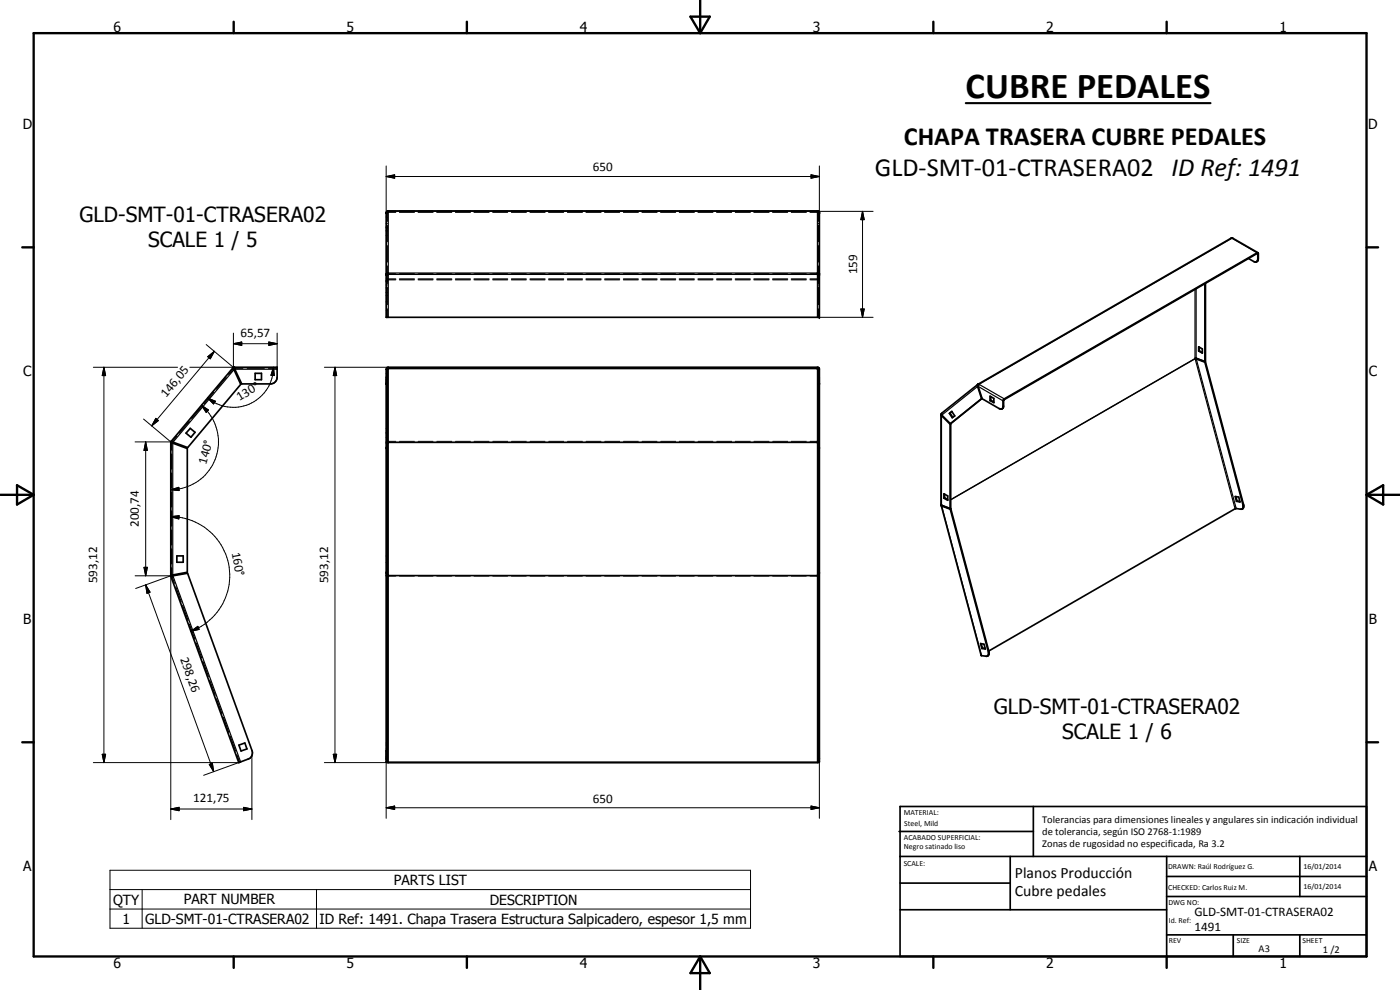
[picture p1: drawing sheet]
<svg xmlns="http://www.w3.org/2000/svg" width="420mm" height="297mm" viewBox="0 0 420 297" stroke-linecap="round" stroke-linejoin="round" font-family="sans-serif">
<g fill="none" stroke="#000" stroke-width=".51">
<path d="M115.9 63.9v31.3h130v-31.6l-.5-.3h-129l-.4 .2-.1 .5M115.9 63.9h.1M116 63.8l-.1 .1M116.5 63.3l-.5 .4M245.3 63.3l.6 .5M369.6 71.4l.2 .1M369.6 71.4l-76 43.9M369.6 71.4l.1 .1M369.8 71.5l7.7 4.3M374.7 77.6l1.6 .9 .8 .1 .3-.6 .1-1.9-76.2 43.8-.2 2.3-.5 .5-.7-.1-5.1-3-1.2-4M377.6 75.9l-76.2 43.8-.4 .6v1.8l-.3 .6M377.6 75.9v2.2l-.5 .4"/>
<path d="M116 82.5h.1M116 82.5h-.1M116.2 82.3h-.3l.2-.3 .4-.1v.4l-.5 .2M116.5 82.1l-.3 .1v.2M245.3 82.1l.3 .2M245.6 82.3v.1M245.6 82.3h.3M245.9 82.1l-.6-.2v.4l.6 .2M361.6 85.1v23.4M361.8 85v23.3l-.2 .2M69.9 110.4l-18.5 22M69.9 110.4l.3 .5"/>
<path d="M69.9 110.4l.2 .2M70.1 110.6h.1M70.1 110.6l.1 .3M70.1 110.6l.2-.1 .1 .2M70.2 110.9l2.1 4.4-16 19-4.5-1.7M70.3 110.2h12.9v3a2 2 0 0 1-2 2h-8.7l-2-4.5M70.3 110.2l-.4 .2M70.3 110.2v.3M70.4 110.3l.1 .4M76.6 112h1.9v1.9h-1.9zM115.9 115.2h.3M115.9 115.3h.3"/>
<path d="M116.2 110.3h129.5l.2 .3v118l-.6 .2-129.3-.1-.1-117.9zM116.5 110.5l-.3 .3M245.3 110.5l.3 .3M245.6 110.8v.1M245.6 110.8l-.2-.3h-129l-.2 .2v117.9h129.4M245.6 115.2h.3M245.6 110.8v117.8M245.6 115.3h.3M293.4 116l1.2 3.6M293.5 115.3l-10.9 8.8M293.5 115.3l.2 .2M293.6 115.7l-.2 .3"/>
<path d="M293.6 115.6v.1M293.6 115.2l.2 .1-.1 .2M293.6 115.2l-.3 .4 .1 .4M293.7 115.5l-.1 .1M297.1 118.9l1.2 .6v1.3l-1.2-.6zM297.3 119v1.1M358.6 107.6l.4 .1M358.6 107.6h.6M358.6 107.6l.4-.1 2.6 1M359 107.7l2.6 1M359.2 107.6l2.6 1M359.2 107.6l-.2 .1"/>
<path d="M359.7 104.1l1.1 .6v1.3l-1.1-.7zM359.9 105.2l.9 .6M359.9 105.2l-.2 .1M359.9 104.1v1.1M361.6 108.7l11.4 42.8-.1 1.1-.2 .2-2-.1-74 42.6M361.8 108.6l11.5 43-.1 .7-.4 .4M361.8 108.6l-.2 .1M51.3 132.8l.2 .1M51.3 132.8h.2M51.3 132.8v.1M51.4 132.4l-.1 40.4M51.4 132.4l.2 .1"/>
<path d="M51.4 132.4l.2 .2M51.5 132.4l.3 .2M51.5 132.9l.3 .1M51.5 132.8h.1M51.6 132.8l.2 .2M51.6 132.6h.2M51.6 132.6l-.1 .2M51.8 133l4.4 1.6v37.1l-4.9 .9M57.1 128.5l1.4 1.2-1.2 1.5-1.5-1.2zM115.9 134.6h.3M115.9 134.3h.3M116.2 132.6h.3l-.1 .2"/>
<path d="M116.2 132.8h.2M116.4 132.8l-.2 .1M245.3 132.8h.3M245.3 132.8l.3 .1M245.6 132.6l-.3 .2M245.6 132.9v.1M245.6 132.6v.1M245.6 134.6h.3M245.6 134.3h.3M282.4 124.5l.2 .2M282.5 124.1l.1 .4 2.7 2.7M282.5 124.2v27.4"/>
<path d="M282.6 124.1h-.1M282.6 124.7l2.5 2.6M282.7 124.6l-.1 .1M284.9 124l.8-.6 .8 1.4-.7 .5zM285.1 124l.9 1.2M285.1 124h-.2M285.1 127.3v25.3M285.2 127.1l9.5-7.6zM285.3 127.2v25.3l-.2 .1M285.3 127.2l-.2 .1M285.7 123.5l-.6 .5M297.3 120.1l-.2 .1"/>
<path d="M297.3 120.1l1 .5M282.5 151.6l2.6 1M282.5 151.6v.1M282.5 151.7l.1 .1M282.5 151.7l12 44.9M282.6 151.8l2.6 1M282.7 151.6l.1 .1M282.8 151.7l2.6 1M282.8 151.7l-.2 .1M283.3 148.2l1.1 .6v1.3l-1.1-.6zM283.5 149.4l.9 .5M283.5 149.4l-.2 .1"/>
<path d="M283.5 148.3v1.1M285.2 152.8l11.4 42.8 .1 .7-.3 .5M285.4 152.7l11.4 42.8a.94 .94 0 0 1-.9 1.4l-1.4-.2M285.4 152.7l-.2 .1M370.7 149l1.1 .1 .3 1.5-1-.2zM370.9 149l.4 1.3M371.3 150.3l.8 .2M371.3 150.3l-.2 .1M51.3 172.6h.2M51.5 172.6l.1 .2M51.6 172.8h.3M51.6 172.8h-.3"/>
<path d="M51.7 172.5l-.2 .1M51.9 172.8l4.4-.8 19.3 53.2a1.98 1.98 0 0 1-1.1 2.6l-2.8 1-20.4-56M51.9 172.8h-.6M53.1 166.8h1.9v1.9h-1.9zM115.9 172h.3M115.9 171.7h.3M116.2 172.5l.2 .1M116.2 172.6h.3M116.4 172.6h.1M116.5 172.6l-.3 .2M245.3 172.6l.3 .2M245.6 172.5l-.3 .1"/>
<path d="M245.6 172.5h.1M245.6 172h.3M245.6 172.6h-.3M245.6 171.7h.3M294.3 193.1l1 .2 .4 1.4-1-.1zM294.5 193.2l.3 1.2M294.5 196.6v.1M294.8 194.4l-.1 .2M294.8 194.4l.9 .2M71.7 223.6l1.8-.7 .6 1.8-1.8 .6zM245.6 228.6h.1M269.8 249.5h40.3"/>
<path d="M270.1 242h140v45h-140zM270.1 257h140M303.2 257v16M310.1 242v15M350.1 257v30M390.1 257v12M270.1 265h33.1M270.1 273h80M350.1 269h60M350.1 263h60M350.1 280.5h60M370.1 280.5v6.5"/>
<path d="M390.1 280.5v6.5"/>
</g>
<g fill="none" stroke="#000" stroke-width=".35">
<path d="M115.9 67.1h.1M115.9 65.2h.1M115.9 69.3h.1M115.9 70.6h.1M115.9 67.9h.1M115.9 69.1h.1M115.9 68.3h.1M115.9 64h.1M115.9 63.9h.1M116 63.6v.3M116.1 67.1h.1M116.1 65.2h.1"/>
<path d="M116.1 69.3h.1M116.1 70.6h.1M116.1 67.9h.1M116.1 69.1h.1M116.1 63.9h.1M116.1 68.3h.1M116.1 64h.1M116.2 67.6v4.9M116.2 73.7v4.9M116.2 79.8v2.5M116.3 63.8l-.1 2.6M116.3 63.8l-.2 .1"/>
<path d="M116.4 63.6h.1M116.5 63.4h128.8v18.5h-128.8zM116.5 63.3l-.3 .1M118.8 63.6h-2.4M119.9 63.6h4.5M125.5 63.6h4.5M131.1 63.6h4.5M136.7 63.6h4.5M142.3 63.6h4.5M147.9 63.6h4.4M153.5 63.6h4.4M159.1 63.6h4.5"/>
<path d="M164.7 63.6h4.5M170.3 63.6h4.5M175.9 63.6h4.5M181.5 63.6h4.5M187.1 63.6h4.4M192.7 63.6h4.5M198.3 63.6h4.5M203.9 63.6h4.5M209.5 63.6h4.4M215.1 63.6h4.5M220.7 63.6h4.5M226.3 63.6h4.5"/>
<path d="M231.9 63.6h4.5M237.5 63.6h4.5M243.1 63.6l2.3 .1M245.3 63.3l.3 .1M245.4 63.7h.1M245.5 63.6v.1M245.6 63.9h.1M245.6 63.9l.1 .1M245.6 67.1h.1M245.6 65.2h.1M245.6 69.3h.1M245.6 70.6h.1"/>
<path d="M245.6 67.9h.1M245.6 69.1h.1M245.6 63.9v2.5M245.6 67.6v4.9M245.6 73.7v4.9M245.6 79.8v2.5M245.6 68.3h.1M245.8 63.6v.3M245.8 67.1h.1M245.8 65.2h.1M245.8 69.3h.1M245.8 70.6h.1"/>
<path d="M245.8 67.9h.1M245.8 69.1h.1M245.8 68.3h.1M245.8 63.9h.1M245.8 64h.1M377.6 77.7l-.1 .1M377.6 76.1h-.3v-.2l-7.6-4.4-75.9 43.8 7.6 4.4v.2M115.9 85.5h.1M115.9 86.2h.1M115.9 84.4h.1M115.9 83.7h.1M115.9 90.6h.1"/>
<path d="M115.9 88.6h.1M115.9 87.8h.1M115.9 84.3h.1M115.9 82.5h.1M115.9 84.6h.1M116 83.9l-.1 .3M116.1 85.5h.1M116.1 86.2h.1M116.1 84.4h.1M116.1 90.6h.1M116.1 88.6h.1M116.1 87.8h.1"/>
<path d="M116.1 84.3h.1M116.1 82.5h.1M116.1 84.6h.1M116.2 86.3v5.1M116.2 92.7v2.5M116.2 84.1h.1M116.3 82.4l-.1 2.7M116.4 84h.1M116.5 82.3v12.9M116.5 82.3h128.8M116.5 82.3l-.1 .1M118.8 83.7h-2.7"/>
<path d="M118.8 83.9l-2.4 .1M119.9 83.7h4.5M119.9 83.9h4.5M125.5 83.7h4.5M125.5 83.9h4.5M131.1 83.7h4.5M131.1 83.9h4.5M136.7 83.7h4.5M136.7 83.9h4.5M142.3 83.7h4.5M142.3 83.9h4.5M147.9 83.7h4.4"/>
<path d="M147.9 83.9h4.4M153.5 83.7h4.4M153.5 83.9h4.4M159.1 83.7h4.5M159.1 83.9h4.5M164.7 83.7h4.5M164.7 83.9h4.5M170.3 83.7h4.5M170.3 83.9h4.5M175.9 83.7h4.5M175.9 83.9h4.5M181.5 83.7h4.5"/>
<path d="M181.5 83.9h4.5M187.1 83.7h4.4M187.1 83.9h4.4M192.7 83.7h4.5M192.7 83.9h4.5M198.3 83.7h4.5M198.3 83.9h4.5M203.9 83.7h4.5M203.9 83.9h4.5M209.5 83.7h4.4M209.5 83.9h4.4M215.1 83.7h4.5"/>
<path d="M215.1 83.9h4.5M220.7 83.7h4.5M220.7 83.9h4.5M226.3 83.7h4.5M226.3 83.9h4.5M231.9 83.7h4.5M231.9 83.9h4.5M237.5 83.7h4.5M237.5 83.9h4.5M243.1 83.7h2.6M243.1 83.9l2.3 .1M245.3 82.3v12.9"/>
<path d="M245.3 82.3l.1 .1M245.5 82.4l.1 .1M245.6 84.1v.1M245.6 82.5h.1M245.6 85.5h.1M245.6 86.2h.1M245.6 84.4h.1M245.6 90.6h.1M245.6 88.6h.1M245.6 87.8h.1M245.6 82.4v2.7M245.6 86.3v5.1"/>
<path d="M245.6 92.7v2.5M245.6 84.3h.1M245.6 84.6h.1M245.8 83.9l.1 .3M245.8 85.5h.1M245.8 86.2h.1M245.8 84.4h.1M245.8 83.7h.1M245.8 90.6h.1M245.8 88.6h.1M245.8 87.8h.1M245.8 84.3h.1"/>
<path d="M245.8 82.5h.1M245.8 84.6h.1M358.6 86.8v20.8l-73.3 42.3M359 86.6v20.9M64.2 117.6l-3 3.6M67.8 113.2l-2.9 3.6M70.1 110.6l-1.5 1.8M70.2 110.9l-18.3 21.8M70.3 110.5h2.6M70.5 110.8h12.7M74.2 110.5h5.1M80.6 110.5h2.6"/>
<path d="M115.9 112h.1M115.9 113.9h.1M115.9 113.2h.3M115.9 110.8h.3M116 110.7v.2M116.1 112h.1M116.1 113.9h.1M116.1 110.9h.1M116.5 110.2v.3M116.5 110.6h128.8v22h-128.8zM116.5 110.4l-.3 .1M245.3 110.2v.3"/>
<path d="M245.3 110.4l.3 .1M245.6 112h.1M245.6 113.9h.1M245.6 113.2h.3M245.6 110.8h.3M245.6 110.9h.1M245.8 112h.1M245.8 113.9h.1M245.8 110.7v.2M293.4 116l-10.8 8.5M293.6 116l7.4 4.3 .2-.1M359 107.7l12 44.9"/>
<path d="M51.5 132.8v2.3M51.5 136.2v4.6M51.8 133v39.5M53.1 130.9l-1.5 1.7M56.8 126.4l-3 3.6M60.5 122l-3 3.6M115.9 131.2h.1M115.9 129.7h.1M115.9 130h.1M115.9 128.5h.1M115.9 133h.1M115.9 132.9v.1"/>
<path d="M116 132.9h-.1M116.1 132.5l-.1 .2M116.1 131.2h.1M116.1 129.7h.1M116.1 130h.1M116.1 128.5h.1M116.1 133h.1M116.1 132.7h.1M116.2 132.8l-.1 .1M116.3 132.4h.2M116.5 132.8h128.8v39.8h-128.8zM245.3 132.4h.3"/>
<path d="M245.6 131.2h.1M245.6 129.7h.1M245.6 130h.1M245.6 128.5h.1M245.6 132.8l.1 .1M245.6 133h.1M245.6 132.7h.1M245.8 132.5h.1M245.8 131.2h.1M245.8 129.7h.1M245.8 130h.1M245.8 128.5h.1"/>
<path d="M245.8 132.5v.2M245.8 132.9h.1M245.8 133h.1M245.9 132.9v.1M282.6 124.7v26.9M301.2 121.8l-.2 .1M51.5 141.9v4.6M51.5 147.6v4.5M51.5 153.3v4.6M51.5 159v4.5M282.6 151.8l12 44.9M282.8 151.7v.1"/>
<path d="M285.3 150l73.4-42.3 12 45M373.2 151.4l-.2 .1M51.5 164.7v4.5M51.5 170.3v2.3M51.6 172.8l.8 2.2M51.9 172.8l20.3 55.8M52.8 176.1l1.6 4.5M115.9 168.7h.1M115.9 166.8h.1M116 172.8h.1M116 172.5v.1M116.1 168.7h.1"/>
<path d="M116.1 166.8h.1M116.1 172.8h.1M116.1 172.6h.1M116.1 172.5h.1M116.3 172.8h.2M245.3 172.8h.2M245.6 168.7h.1M245.6 166.8h.1M245.6 172.8h.1M245.6 172.6h.1M245.6 172.5h.1M245.8 168.7h.1"/>
<path d="M245.8 166.8h.1M245.8 172.8h-.1M245.8 172.5v.1M54.8 181.7l1.7 4.5M56.8 187.3l1.7 4.5M58.9 192.9l1.6 4.5M60.9 198.5l1.7 4.4M296.8 195.5l-.2 .1M62.9 204.1l1.7 4.5M65 209.7l1.6 4.5M67 215.3l1.7 4.5M69.1 220.9l1.6 4.4"/>
<path d="M71.1 226.5l.8 2.2M115.9 222.9h.1M115.9 224.7h.1M115.9 225.3h.1M115.9 223.6h.1M115.9 227.8h.3M115.9 225.2h.3M115.9 228.6h.3M116.1 222.9h.1M116.1 224.7h.1M116.1 225.3h.1M116.1 223.6h.1"/>
<path d="M116.5 228.8v-56h128.8v56M245.6 222.9h.1M245.6 224.7h.1M245.6 225.3h.1M245.6 223.6h.1M245.6 227.8h.3M245.6 225.2h.3M245.6 228.6h.3M245.8 222.9h.1M245.8 224.7h.1M245.8 225.3h.1M245.8 223.6h.1"/>
</g>
<g fill="#000">
<circle cx="116.5" cy="63.3" r=".25"/>
<circle cx="245.3" cy="63.3" r=".25"/>
<circle cx="245.9" cy="63.9" r=".25"/>
<circle cx="245.4" cy="84" r=".18"/>
<circle cx="245.9" cy="95.2" r=".25"/>
<circle cx="69.9" cy="110.4" r=".25"/>
<circle cx="116.5" cy="110.5" r=".25"/>
<circle cx="245.3" cy="110.5" r=".25"/>
<circle cx="293.7" cy="115.5" r=".18"/>
<circle cx="51.4" cy="132.4" r=".25"/>
<circle cx="116" cy="132.9" r=".18"/>
<circle cx="116.3" cy="132.4" r=".18"/>
<circle cx="245.6" cy="132.4" r=".18"/>
<circle cx="245.8" cy="132.9" r=".18"/>
<circle cx="51.3" cy="172.6" r=".25"/>
<circle cx="116" cy="172.6" r=".18"/>
<circle cx="116.1" cy="172.8" r=".18"/>
<circle cx="116.2" cy="172.8" r=".25"/>
<circle cx="116.2" cy="172.5" r=".25"/>
<circle cx="245.7" cy="172.8" r=".18"/>
<circle cx="245.8" cy="172.6" r=".18"/>
<circle cx="245.9" cy="172.5" r=".18"/>
</g>
<g fill="none" stroke="#000" stroke-width=".3">
<path d="M115.9 53l2.5-.5v1zM115.9 49.8v14.2M115.9 53h130M243.4 52.5l2.5 .5-2.5 .5zM245.9 49.8v14.2M116.5 63.3h2.3M116.5 63.6h2.3M119.9 63.3h4.5M119.9 63.6h4.5M125.5 63.3h4.5M125.5 63.6h4.5M131.1 63.3h4.5"/>
<path d="M131.1 63.6h4.5M136.7 63.3h4.5M136.7 63.6h4.5M142.3 63.3h4.5M142.3 63.6h4.5M147.9 63.3h4.4M147.9 63.6h4.4M153.5 63.3h4.4M153.5 63.6h4.4M159.1 63.3h4.5M159.1 63.6h4.5M164.7 63.3h4.5"/>
<path d="M164.7 63.6h4.5M170.3 63.3h4.5M170.3 63.6h4.5M175.9 63.3h4.5M175.9 63.6h4.5M181.5 63.3h4.5M181.5 63.6h4.5M187.1 63.3h4.4M187.1 63.6h4.4M192.7 63.3h4.5M192.7 63.6h4.5M198.3 63.3h4.5"/>
<path d="M198.3 63.6h4.5M203.9 63.3h4.5M203.9 63.6h4.5M209.5 63.3h4.4M209.5 63.6h4.4M215.1 63.3h4.5M215.1 63.6h4.5M220.7 63.3h4.5M220.7 63.6h4.5M226.3 63.3h4.5M226.3 63.6h4.5M231.9 63.3h4.5"/>
<path d="M231.9 63.6h4.5M237.5 63.3h4.5M237.5 63.6h4.5M243.1 63.3h2.2M243.1 63.6h2.2M245.3 63.4h16.7M258.9 63.4l.5 2.5h-1.1zM258.9 63.4v31.8M70.1 99.9v10.3l-8.2-6.8M83.2 99.9v10.9M115.9 86.5h.1M115.9 87.7h.1"/>
<path d="M115.9 93.2h.1M115.9 84.2h.1M116.1 86.5h.1M116.1 87.7h.1M116.1 93.2h.1M116.1 84.2h.1M116.5 82.1h2.3M119.9 82.1h4.5M125.5 82.1h4.5M131.1 82.1h4.5M136.7 82.1h4.5M142.3 82.1h4.5"/>
<path d="M147.9 82.1h4.4M153.5 82.1h4.4M159.1 82.1h4.5M164.7 82.1h4.5M170.3 82.1h4.5M175.9 82.1h4.5M181.5 82.1h4.5M187.1 82.1h4.4M192.7 82.1h4.5M198.3 82.1h4.5M203.9 82.1h4.5M209.5 82.1h4.4"/>
<path d="M215.1 82.1h4.5M220.7 82.1h4.5M226.3 82.1h4.5M231.9 82.1h4.5M237.5 82.1h4.5M243.1 82.1h2.2M245.3 95.2h16.7M245.6 86.5h.1M245.6 87.7h.1M245.6 93.2h.1M245.6 84.2h.1M245.8 86.5h.1"/>
<path d="M245.8 87.7h.1M245.8 93.2h.1M245.8 84.2h.1M258.3 92.7h1.1l-.5 2.5zM28 110.2h25.3M31.2 110.2l.5 2.5h-1zM31.2 110.2v118.6M57 110.2h13.3M62.3 119.4l2.4 1-.6 .8zM62.3 107l2-1.6-1.2 2.3zM64.3 105.4l-18.8 22.4M70.1 103.1l2.4-.5v1z"/>
<path d="M70.1 103.1h13.1M80.7 102.6l2.5 .5-2.5 .5zM82.1 110.2l.2 2.5-1-.1zM82.1 110.2a11.7 11.7 0 0 1-3.9 8.8 12 12 0 0 1-13.8 1.8l-2.1-1.4M97.4 110.2h19.1M100.5 110.2l.5 2.5h-1zM100.5 110.2v118.6M116.5 110.4h2.3M119.9 110.4h4.5M125.5 110.4h4.5M131.1 110.4h4.5M136.7 110.4h4.5"/>
<path d="M142.3 110.4h4.5M147.9 110.4h4.4M153.5 110.4h4.4M159.1 110.4h4.5M164.7 110.4h4.5M170.3 110.4h4.5M175.9 110.4h4.5M181.5 110.4h4.5M187.1 110.4h4.4M192.7 110.4h4.5M198.3 110.4h4.5M203.9 110.4h4.5"/>
<path d="M209.5 110.4h4.4M215.1 110.4h4.5M220.7 110.4h4.5M226.3 110.4h4.5M231.9 110.4h4.5M237.5 110.4h4.5M243.1 110.4h2.2M43.1 125.7l8.2 6.9h-10.8M43.7 132.6l.5 2.5h-1zM43.7 132.6v40.2M46.8 125.5l.7 .7-2 1.6zM60.4 121.6l2.2 1.4-.7 .7z"/>
<path d="M60.4 121.6a14.4 14.4 0 0 1 4.3 15.9 14.4 14.4 0 0 1-13.4 9.4M116.5 132.4h2.3M119.9 132.4h4.5M125.5 132.4h4.5M131.1 132.4h4.5M136.7 132.4h4.5M142.3 132.4h4.5M147.9 132.4h4.4M153.5 132.4h4.4M159.1 132.4h4.5M164.7 132.4h4.5M170.3 132.4h4.5"/>
<path d="M175.9 132.4h4.5M181.5 132.4h4.5M187.1 132.4h4.4M192.7 132.4h4.5M198.3 132.4h4.5M203.9 132.4h4.5M209.5 132.4h4.4M215.1 132.4h4.5M220.7 132.4h4.5M226.3 132.4h4.5M231.9 132.4h4.5M237.5 132.4h4.5"/>
<path d="M243.1 132.4h2.2M51.3 146.9l2.4-.7 .1 1zM51.3 155l2.5-.3-.1 1zM51.3 155a17.7 17.7 0 0 1 17.4 14.7 17.7 17.7 0 0 1-11.4 19.7M40.5 172.8h10.8l-10.6 3.8M43.2 170.2h1l-.5 2.6zM43.7 175.5l1.3 2.2-.9 .3zM43.7 175.5l20.4 56M51.3 172.6v73.3M116.5 172.8h2.3M119.9 172.8h4.5M125.5 172.8h4.5"/>
<path d="M131.1 172.8h4.5M136.7 172.8h4.5M142.3 172.8h4.5M147.9 172.8h4.4M153.5 172.8h4.4M159.1 172.8h4.5M164.7 172.8h4.5M170.3 172.8h4.5M175.9 172.8h4.5M181.5 172.8h4.5M187.1 172.8h4.4M192.7 172.8h4.5"/>
<path d="M198.3 172.8h4.5M203.9 172.8h4.5M209.5 172.8h4.4M215.1 172.8h4.5M220.7 172.8h4.5M226.3 172.8h4.5M231.9 172.8h4.5M237.5 172.8h4.5M243.1 172.8h2.2M57.3 189.4l2.1-1.5 .4 .9zM28 228.8h43.7M30.7 226.3h1l-.5 2.5z"/>
<path d="M62.8 229.4l.9-.4 .4 2.5zM72.2 228.6l-11.1 4M75.6 226.7v19.2M97.4 228.8h19.1M100 226.3h1l-.5 2.5zM115.9 225.2v20.3M245.9 225.2v20.3M51.3 242.7l2.5-.5v1zM51.3 242.7h24.3M73.1 242.2l2.5 .5-2.5 .5zM115.9 242.4l2.5-.5v1zM115.9 242.4h130"/>
<path d="M243.4 241.9l2.5 .5-2.5 .5zM33 261.1h192.2v17.4h-192.2zM33 266.9h192.2M33 272.8h192.2M42.7 266.9v11.6M95 266.9v11.6"/>
</g>
<g fill="none" stroke="#000" stroke-width=".71">
<path d="M10.1 9.9h400v277.1h-400zM70.1 6.5v3.4M140.1 6.5v3.4M207.2 5h5.8l-2.9 4.9zM210.1 0v9.9M280.1 6.5v3.4M350.1 6.5v3.4M6.7 74.2h3.4M410.1 74.2h3.5M.1 148.5h10M5.1 145.6l5 2.9-5 2.9zM410.1 148.5h10"/>
<path d="M410.1 148.5l5-2.9v5.8zM6.7 222.7h3.4M410.1 222.7h3.5M70.1 287v3.4M140.1 287v3.4M210.1 287v10M210.1 287l2.9 5h-5.8zM280.1 287v3.4M350.1 287v3.4"/>
</g>
<g fill="#000">
<path d="M115.9 53l2.5-.5v1zM243.4 52.5l2.5 .5-2.5 .5zM258.9 63.4l.5 2.5h-1.1zM258.3 92.7h1.1l-.5 2.5zM31.2 110.2l.5 2.5h-1zM62.3 107l2-1.6-1.2 2.3zM70.1 103.1l2.4-.5v1zM80.7 102.6l2.5 .5-2.5 .5zM82.1 110.2l.2 2.5-1-.1zM100.5 110.2l.5 2.5h-1zM43.7 132.6l.5 2.5h-1zM46.8 125.5l.7 .7-2 1.6z"/>
<path d="M60.4 121.6l2.2 1.4-.7 .7zM62.3 119.4l2.4 1-.6 .8zM51.3 146.9l2.4-.7 .1 1zM51.3 155l2.5-.3-.1 1zM43.2 170.2h1l-.5 2.6zM43.7 175.5l1.3 2.2-.9 .3zM57.3 189.4l2.1-1.5 .4 .9zM30.7 226.3h1l-.5 2.5zM62.8 229.4l.9-.4 .4 2.5zM100 226.3h1l-.5 2.5zM51.3 242.7l2.5-.5v1zM73.1 242.2l2.5 .5-2.5 .5z"/>
<path d="M115.9 242.4l2.5-.5v1zM243.4 241.9l2.5 .5-2.5 .5z"/>
</g>
<path d="M289.8 30.9h73.5" fill="none" stroke="#000" stroke-width=".63"/>
<text font-size="11" x="289.8" y="29.4">CUBRE PEDALES</text>
<g font-size="7.9">
<text x="271.3" y="43.6">CHAPA TRASERA CUBRE PEDALES</text>
<text x="262.6" y="52.7">GLD-SMT-01-CTRASERA02 ID Ref: 1491</text>
</g>
<g font-size="6.3">
<text x="23.9" y="66.6">GLD-SMT-01-CTRASERA02</text>
<text x="44.4" y="74.2">SCALE 1 / 5</text>
<text x="298.2" y="214.2">GLD-SMT-01-CTRASERA02</text>
<text x="318.8" y="221.7">SCALE 1 / 6</text>
</g>
<g font-size="4.7">
<text x="304.6" y="263.5">Planos Producción</text>
<text x="304.6" y="268.9">Cubre pedales</text>
</g>
<g font-size="4.2">
<text x="34" y="9.6">6</text>
<text x="104" y="9.6">5</text>
<text x="174" y="9.6">4</text>
<text x="244" y="9.6">3</text>
<text x="314" y="9.6">2</text>
<text x="384" y="9.6">1</text>
<text x="6.8" y="38.7">D</text>
<text x="410.6" y="38.7">D</text>
<text x="7" y="112.9">C</text>
<text x="410.8" y="112.9">C</text>
<text x="7" y="187.1">B</text>
<text x="410.8" y="187.1">B</text>
<text x="7" y="261.4">A</text>
<text x="410.8" y="261.4">A</text>
<text x="118.2" y="265.6">PARTS LIST</text>
<text x="33.9" y="271.4">QTY</text>
<text x="55.1" y="271.4">PART NUMBER</text>
<text x="147" y="271.4">DESCRIPTION</text>
<text x="36.7" y="277.2">1</text>
<text x="43.6" y="277.2">GLD-SMT-01-CTRASERA02</text>
<text x="95.9" y="277.2">ID Ref: 1491. Chapa Trasera Estructura Salpicadero, espesor 1,5 mm</text>
<text x="34" y="290.4">6</text>
<text x="104" y="290.4">5</text>
<text x="174" y="290.4">4</text>
<text x="244" y="290.4">3</text>
<text x="314" y="290.4">2</text>
<text x="384" y="290.4">1</text>
</g>
<g font-size="3.9">
<text x="178" y="51.4">650</text>
<text x="257.3" y="82.3" transform="rotate(-90 257.3 82.3)">159</text>
<text x="72.2" y="101">65,57</text>
<text x="49.9" y="119.5" transform="rotate(-50 49.9 119.5)">146,05</text>
<text x="71.9" y="120.4" transform="rotate(-31 71.9 120.4)">130°</text>
<text x="61.9" y="139.4" transform="rotate(-74 61.9 139.4)">140°</text>
<text x="41.6" y="158.2" transform="rotate(-90 41.6 158.2)">200,74</text>
<text x="69.6" y="165.8" transform="rotate(80 69.6 165.8)">160°</text>
<text x="29.2" y="175" transform="rotate(-90 29.2 175)">593,12</text>
<text x="98.5" y="175" transform="rotate(-90 98.5 175)">593,12</text>
<text x="54" y="197.7" transform="rotate(70 54 197.7)">298,26</text>
<text x="58" y="240.7">121,75</text>
<text x="178" y="240.8">650</text>
<text x="358.5" y="275">GLD-SMT-01-CTRASERA02</text>
<text x="358.5" y="279.4">1491</text>
</g>
<g font-size="3.1">
<text x="312.7" y="246.8">Tolerancias para dimensiones lineales y angulares sin indicación individual</text>
<text x="312.7" y="250.4">de tolerancia, según ISO 2768-1:1989</text>
<text x="312.7" y="254">Zonas de rugosidad no especificada, Ra 3.2</text>
<text x="377.7" y="285.6">A3</text>
<text x="397" y="285.9">1 /2</text>
</g>
<g font-size="2.4">
<text x="271.2" y="244.4">MATERIAL:</text>
<text x="271.3" y="252">ACABADO SUPERFICIAL:</text>
<text x="271.4" y="247.9">Steel, Mild</text>
<text x="271.3" y="254.6">Negro satinado liso</text>
<text x="271.2" y="259.7">SCALE:</text>
<text x="350.6" y="260.8">DRAWN: Raúl Rodríguez G.</text>
<text x="391.2" y="260.6">16/01/2014</text>
<text x="350.6" y="267">CHECKED: Carlos Ruiz M.</text>
<text x="391.2" y="266.7">16/01/2014</text>
<text x="350.6" y="271.4">DWG NO:</text>
<text x="350.8" y="276.9">Id. Ref:</text>
<text x="350.8" y="282.8">REV</text>
<text x="371.2" y="282.9">SIZE</text>
<text x="390.9" y="282.9">SHEET</text>
</g>
</svg>
